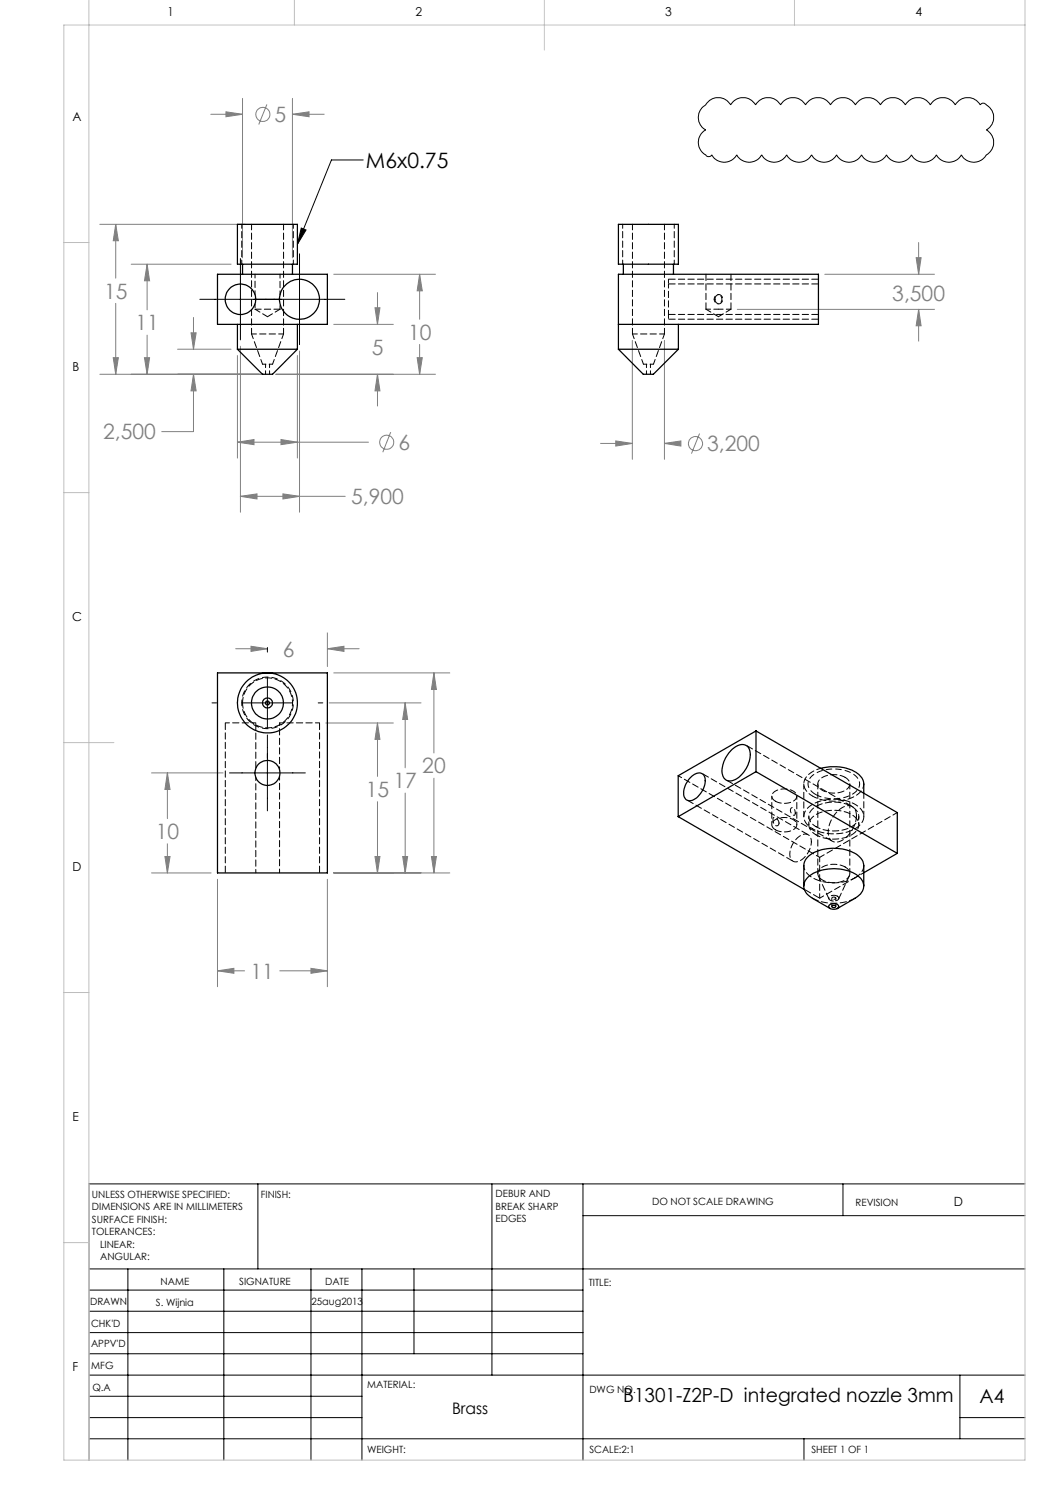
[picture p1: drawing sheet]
<svg xmlns="http://www.w3.org/2000/svg" width="210mm" height="297mm" viewBox="0 0 210 297" stroke-linecap="round" stroke-linejoin="round" font-family="sans-serif">
<g fill="none" stroke="#808080" stroke-width=".2">
<path d="M48.5 19.7v31.9M58.5 19.7v31.9M42.2 22.9h6.3M45.2 22.4l3.3 .5-3.3 .5zM53.4 20.9l-1.6 4M58.5 22.9l3.3-.5v1zM58.5 22.9h6.3M20 44.9h29M23.1 44.9l.6 3.3h-1.1zM23.1 44.9v10.7M26.2 52.8h20M29.4 52.8l.5 3.4h-1z"/>
<path d="M29.4 52.8v9.2M66.7 54.9h20.4M75.5 58.5v6.4M83.9 54.9l.6 3.3h-1.1zM83.9 54.9v8.9M165 54.9h21.9M183.2 51.5h1l-.5 3.4zM183.7 48.5v6.4M20 74.9h32.6M22.6 71.5h1.1l-.6 3.4zM23.1 60.7v14.2M28.9 71.5h1l-.5 3.4z"/>
<path d="M29.4 67v7.9M35.5 69.8h10.7M38.2 66.6h1l-.5 3.2zM38.7 74.9l.5 3.3h-1zM38.7 74.9v11.4h-6.4M38.7 63.5v6.3M47.5 71.1v20.5M48.1 69.2v33.2M55.2 74.9h31.9M59.5 71.1v20.5M59.9 70.2v32.2M66.7 64.9h12"/>
<path d="M75 61.6h1l-.5 3.3zM75.5 74.9l.5 3.3h-1zM75.5 74.9v6.3M83.4 71.5h1.1l-.6 3.4zM83.9 68.9v6M126.5 68.1v23.8M132.9 68.1v23.8M147.5 61.9h39.4M183.7 61.9v6.3M183.7 61.9l.5 3.3h-1zM47.5 88.4l3.3-.5v1zM47.5 88.4h26.2"/>
<path d="M48.1 99.3l3.3-.5v1zM48.1 99.3h20.9M56.2 87.9l3.3 .5-3.3 .5zM56.6 98.8l3.3 .5-3.3 .5zM78.1 86.4l-1.5 4M120.1 88.7h6.4M123.2 88.2l3.3 .5-3.3 .5zM132.9 88.7h2.6M132.9 88.7l3.3-.5v1zM139.9 86.7l-1.6 4M47.1 129.7h6.4M50.2 129.3l3.3 .4-3.3 .6z"/>
<path d="M65.5 129.7l3.3-.4v1zM65.5 126.6v6.7M65.5 129.7h6.3M66.7 134.6h23.3M86.8 134.6l.5 3.3h-1zM86.8 134.6v16M30.3 154.6h14.3M33.5 154.6l.5 3.3h-1zM33.5 154.6v9.1M65.2 144.6h13.5M65.8 140.6h18.4M75.5 144.6l.5 3.3h-1z"/>
<path d="M75.5 144.6v10.7M81 140.6v13M81 158.6v16M81 140.6l.5 3.3h-1zM86.8 155.6v19M30.3 174.6h11.9M33 171.3h1l-.5 3.3zM33.5 168.8v5.8M43.5 175.9v21.4M65.5 175.9v21.4M66.7 174.6h23.3M75 171.3h1l-.5 3.3z"/>
<path d="M75.5 160.3v14.3M80.5 171.3h1l-.5 3.3zM86.3 171.3h1l-.5 3.3zM43.5 194.2l3.3-.5v1zM43.5 194.2h5.4M56 194.2h9.5M62.2 193.7l3.3 .5-3.3 .5z"/>
<circle cx="52.6" cy="22.9" r="1.41"/>
<circle cx="77.3" cy="88.4" r="1.4"/>
<circle cx="139.1" cy="88.7" r="1.41"/>
</g>
<g fill="none" stroke="#000" stroke-width=".2">
<path d="M72.6 32h-6.3l-6.8 16.9M140.4 21.6l.7-.6a2.86 2.86 0 0 1 5 0 2.89 2.89 0 0 1 5 0 2.86 2.86 0 0 1 5 0 2.89 2.89 0 0 1 5 0 2.86 2.86 0 0 1 5 0 2.89 2.89 0 0 1 5 0 2.86 2.86 0 0 1 5 0 2.89 2.89 0 0 1 5 0 2.86 2.86 0 0 1 5 0 2.89 2.89 0 0 1 5 0 2.86 2.86 0 0 1 4.9 0 .72 .72 0 0 1 1.3 0 2.89 2.89 0 0 1 0 5 2.86 2.86 0 0 1 0 5 2.86 2.86 0 0 1-5 0 2.83 2.83 0 0 1-5 0 2.86 2.86 0 0 1-5 0 2.83 2.83 0 0 1-5 0 2.86 2.86 0 0 1-5 0 2.83 2.83 0 0 1-5 0 2.86 2.86 0 0 1-5 0 2.83 2.83 0 0 1-5 0 2.86 2.86 0 0 1-5 0 2.83 2.83 0 0 1-4.9 0 2.86 2.86 0 0 1-5.1 0 .69 .69 0 0 1-1.2 0 2.83 2.83 0 0 1 0-5 2.89 2.89 0 0 1-.7-4.4zM40 59.9h29M48.1 51.7v16.3M59.9 50.8v18.1M60.3 45.6l.9 .4-1.7 2.9zM53.5 129.5v.9M53.5 135.5v10.2M42.4 140.6h.9M45.9 154.6h15.2M48.4 140.6h10.2M53.5 147v15.2"/>
<path d="M63.6 140.6h1M51.6 236.8v17M98.4 236.8v38.2M116.6 236.8v55.2M168.6 236.8v6.3M205 236.8h-187.2v55.2M17.8 253.8h187.2M17.8 258h98.8M25.6 253.8v38.2M44.8 253.8v38.2M62.2 253.8v38.2M72.4 253.8v38.2"/>
<path d="M82.8 253.8v17M116.6 243.1h88.4M17.8 270.8h98.8M17.8 266.5h98.8M17.8 262.3h98.8M17.8 279.3h54.6M17.8 275h187.2M192 275v12.8M17.8 287.8h187.2M17.8 283.5h54.6M160.8 287.8v4.2M192 283.5h13"/>
</g>
<path d="M48.3 140.6a5.2 5.2 0 0 1 7.7-4.6 5.2 5.2 0 0 1 .3 8.9 5.2 5.2 0 0 1-7.9-4l-.1-.3" fill="none" stroke="#000" stroke-width=".2" stroke-dasharray="1.3 .6" stroke-dashoffset=".6" stroke-linecap="butt"/>
<path d="M163.1 158.9a7.5 7.5 0 0 0 8.3-.8 2.14 2.14 0 0 0-1-3.4 7.5 7.5 0 0 0-8.2 .7 2.14 2.14 0 0 0 .9 3.5" fill="none" stroke="#000" stroke-width=".2" stroke-dasharray="1.3 .6" stroke-linecap="butt"/>
<path d="M17.8 0v292M58.9 0v5M108.9 0v10M158.9 0v5M205 0v292h-192.2v-287h192.2M12.8 48.5h5M12.8 98.5h5M12.8 148.5h10M12.8 198.5h5M12.8 248.5h5" fill="none" stroke="#c0c0c0" stroke-width=".2"/>
<path d="M48.3 44.8v8M58.7 44.8v8M124.5 44.8v8M134.9 44.8v8" fill="none" stroke="#000" stroke-width=".2" stroke-dasharray="1.3 .6" stroke-dashoffset=".4"/>
<path d="M23.1 44.9l.6 3.3h-1.1zM22.6 71.5h1.1l-.6 3.4zM38.7 74.9l.5 3.3h-1zM38.2 66.6h1l-.5 3.2zM75.5 74.9l.5 3.3h-1zM75 61.6h1l-.5 3.3zM83.4 71.5h1.1l-.6 3.4zM83.9 54.9l.6 3.3h-1.1zM29.4 52.8l.5 3.4h-1zM28.9 71.5h1l-.5 3.4zM47.5 88.4l3.3-.5v1zM56.2 87.9l3.3 .5-3.3 .5zM45.2 22.4l3.3 .5-3.3 .5zM58.5 22.9l3.3-.5v1zM48.1 99.3l3.3-.5v1zM56.6 98.8l3.3 .5-3.3 .5zM132.9 88.7l3.3-.5v1zM123.2 88.2l3.3 .5-3.3 .5zM183.7 61.9l.5 3.3h-1zM183.2 51.5h1l-.5 3.4zM75 171.3h1l-.5 3.3zM75.5 144.6l.5 3.3h-1zM86.3 171.3h1l-.5 3.3zM86.8 134.6l.5 3.3h-1zM81 140.6l.5 3.3h-1zM80.5 171.3h1l-.5 3.3zM33.5 154.6l.5 3.3h-1zM33 171.3h1l-.5 3.3zM50.2 129.3l3.3 .4-3.3 .6zM65.5 129.7l3.3-.4v1zM43.5 194.2l3.3-.5v1zM62.2 193.7l3.3 .5-3.3 .5z" fill="#808080"/>
<path d="M60.3 45.6l.9 .4-1.7 2.9z" fill="#000"/>
<g fill="none" stroke="#000" stroke-width=".25">
<path d="M43.5 54.9h22v10h-22zM47.5 44.9h12v7.9h-12zM48.5 52.8v2.1M58.5 52.8v2.1M123.7 44.9h12v7.9h-12zM124.7 52.8v2.1M134.7 52.8v2.1M47.5 69.8h12M47.5 69.8l5 5.1h2l5-5.1M47.5 64.9v4.9M59.5 64.9v4.9M123.7 69.8h12"/>
<path d="M123.7 69.8l5 5.1h2l5-5.1M123.7 64.9h40v-10h-40v14.9M135.7 64.9v4.9M43.5 134.6h22v40h-22zM138.4 155.2a1.49 1.49 0 0 1 2.5 .2 4.2 4.2 0 0 1-3 4.8 1.53 1.53 0 0 1-1.1-2.2 5.3 5.3 0 0 1 1.6-2.8zM146.5 149.8a2.23 2.23 0 0 1 3.1-.4 4.6 4.6 0 0 1-1 5.2 3.1 3.1 0 0 1-3.3 1.5 2.74 2.74 0 0 1-.6-3.5 6.9 6.9 0 0 1 1.8-2.8zM151.2 146.2l-15.6 8.9v8.2M151.2 146.2v8.1M151.2 154.3l-15.6 9M151.2 154.3l28.3 16.4M151.2 146.2l28.3 16.3v8.2M164.1 153.7a8.9 8.9 0 0 1 7.6 1.2 2.55 2.55 0 0 1 1.1 1.9v1.8"/>
<path d="M135.6 163.3l25.3 14.6M160.8 177.2v-4.1a3.6 3.6 0 0 1 3-3 8.4 8.4 0 0 1 8.2 1.4l.6 .8 .2 .8v4.1M179.5 170.7l-6.7 3.9M165.8 181.1a1.24 1.24 0 0 1 1.9 .2 1.18 1.18 0 0 1-2 0zM166.1 181.7l-3.6-2a2.62 2.62 0 0 1-1.4-3.7 7.2 7.2 0 0 1 6.4-2.2 6 6 0 0 1 5.1 2.6 2.66 2.66 0 0 1-1.6 3.3l-3.5 2M166.3 181.3l.2-.2a.38 .38 0 0 1 .4 0 .38 .38 0 0 1 .2 .3l-.1 .1a.49 .49 0 0 1-.7-.2z"/>
<circle cx="48.1" cy="59.9" r="3.1"/>
<circle cx="59.9" cy="59.8" r="4"/>
<circle cx="53.5" cy="140.6" r="6"/>
<circle cx="53.5" cy="154.6" r="2.51"/>
<circle cx="53.5" cy="140.6" r="3.2"/>
<circle cx="53.5" cy="140.6" r="1.01"/>
<circle cx="53.5" cy="140.6" r=".4"/>
</g>
<path d="M141.2 54.8v7M51 61.8h5M146.2 61.8v-7M155.1 166a1.13 1.13 0 0 1-.7-1.2 1.13 1.13 0 0 1 1-1 3.3 3.3 0 0 1 3.9 .8 1.52 1.52 0 0 1-1.6 1.7 3.9 3.9 0 0 1-2.6-.3M155.1 160.2a1.13 1.13 0 0 1-.7-1.2 1.13 1.13 0 0 1 1-.9 3.3 3.3 0 0 1 3.9 .8 1.52 1.52 0 0 1-1.6 1.7 3.9 3.9 0 0 1-2.6-.4M163.7 175.2l2.1 4.6M167.5 179.2a1.19 1.19 0 0 0-1.7 .4 1.15 1.15 0 0 0 2 0l-.3-.4M167.7 179.8l2.2-4.6M171 179.6a9.4 9.4 0 0 1-8.5 0M172.8 173.1a2.99 2.99 0 0 1-1.8 2.5" fill="none" stroke="#000" stroke-width=".2" stroke-dasharray="1.3 .6"/>
<g fill="none" stroke="#000" stroke-width=".2" stroke-dasharray="1.3 .6" stroke-dashoffset=".6">
<path d="M53.1 72.8v2M53.9 74.8v-2M54.5 72.8h-2M56 61.8v-1.1M129.3 72.8v2M130.1 74.8v-2M130.7 72.8h-2M154.4 159.2v5.7M51.2 174.6v-19.2M159.4 164.9v-5.7M162.3 168.4a1.36 1.36 0 0 0-.8-1.5 1.36 1.36 0 0 0-1.6 .4 4.2 4.2 0 0 0-1.7 4.5 1.5 1.5 0 0 0 2.4-.1 4.8 4.8 0 0 0 1.7-3.3M167 179.5a.33 .33 0 0 0-.4-.1 .33 .33 0 0 0-.1 .4 .33 .33 0 0 0 .4 .1 .33 .33 0 0 0 .1-.4"/>
<path d="M172.8 174.5l-1.8 1.1"/>
</g>
<path d="M50.3 66.8l2.2 6M54.5 72.8l2.2-6M56.7 66.8h-6.4M126.5 66.8l2.2 6M130.7 72.8l2.2-6M132.9 66.8h-6.4M141.2 61.8h2.5M143.7 61.8h2.5" fill="none" stroke="#000" stroke-width=".2" stroke-dasharray="1.3 .6" stroke-dashoffset=".3"/>
<path d="M51 54.8v4.1M56 59v-4.2M133.7 55.8v1M51 60.8v1M133.7 62.9v.9M55.9 155.3v19.3M159.1 162.6l-.2 .4a.85 .85 0 0 1-.7-.5 .85 .85 0 0 1 .2-1l.4 .3 .3 .8M163.9 171.5l-28.2-16.4" fill="none" stroke="#000" stroke-width=".2" stroke-dasharray="1.3 .6" stroke-dashoffset=".5"/>
<path d="M50.3 44.8v22M126.5 44.8v22M143 59.8a.72 .72 0 0 0 .7 .9 .72 .72 0 0 0 .7-.9 .71 .71 0 0 0-.7-.8 .71 .71 0 0 0-.7 .8M51 61.8l2.5 1.5M53.5 63.3l2.5-1.5M56.7 66.8v-22M132.9 66.8v-22M141.2 61.8l2.5 1.5M143.7 63.3l2.5-1.5M171.3 163.1a1.76 1.76 0 0 0-1-1.9 1.76 1.76 0 0 0-2 .4 5.8 5.8 0 0 0-2.5 5.8 1.67 1.67 0 0 0 2.7 .6 6.3 6.3 0 0 0 2.8-4.9" fill="none" stroke="#000" stroke-width=".2" stroke-dasharray="1.3 .6" stroke-dashoffset=".1"/>
<path d="M142.8 59.8a.91 .91 0 0 1 1.4-.8 .91 .91 0 0 1 0 1.6 .86 .86 0 0 1-.9 .1 .86 .86 0 0 1-.5-.9M55.9 144.6v9.3M162.5 165.8a2.53 2.53 0 0 1-1.2-3.9 7.9 7.9 0 0 1 7.5-1.8 4.6 4.6 0 0 1 3.9 2.8 3.1 3.1 0 0 1-2.3 3.2 9.5 9.5 0 0 1-7.9-.3" fill="none" stroke="#000" stroke-width=".2" stroke-dasharray="1.3 .6" stroke-dashoffset=".7"/>
<path d="M133.7 56.8v6.1M51.2 144.6h-6.1M63.9 144.6h-8M162.5 159.2a2.53 2.53 0 0 1-1.2-3.8 5.5 5.5 0 0 1 2.9-1.7M172.8 156.8a3.8 3.8 0 0 1-3.2 3 9.5 9.5 0 0 1-7.1-.6M163.2 165.3a2.15 2.15 0 0 1-1.4-2 2.15 2.15 0 0 1 1.4-2 7.4 7.4 0 0 1 7.9 .6 2.06 2.06 0 0 1-.8 3.4 7.8 7.8 0 0 1-7.1 0M163.2 167a2.15 2.15 0 0 1-1.4-2.1 2.15 2.15 0 0 1 1.4-2 7.4 7.4 0 0 1 7.9 .6 2.06 2.06 0 0 1-.8 3.5 7.8 7.8 0 0 1-7.1 0M163.9 171.5v8.1M171 175.6a8.9 8.9 0 0 1-9.4-.8l-.6-.7-.2-1M171 175.6l-7.1 4" fill="none" stroke="#000" stroke-width=".2" stroke-dasharray="1.3 .6" stroke-dashoffset=".4"/>
<path d="M163.7 56.8h-30M163.7 55.8h-30M133.7 62.9h30M133.7 63.8h30M45.1 144.6v30M51.2 153.7v-9.1M63.9 174.6v-30" fill="none" stroke="#000" stroke-width=".2" stroke-dasharray="1.3 .6" stroke-dashoffset="-.1"/>
<path d="M48.5 140.6a5 5 0 0 0 7.4 4.4 5 5 0 0 0 .4-8.6 5 5 0 0 0-7.8 3.7v.5M160.8 156.8v6.5M163.6 156.8v17.9M169 155.5a4.6 4.6 0 0 0-5.2 .5 1.43 1.43 0 0 0 1 2.2 4.3 4.3 0 0 0 5-.9 1.37 1.37 0 0 0-.8-1.8M155.8 164.6a.94 .94 0 0 0-1.2-1 1.12 1.12 0 0 0 .9 1.6l.3-.6M169 173.4a4.6 4.6 0 0 0-5.2 .6 1.43 1.43 0 0 0 1 2.1 4.3 4.3 0 0 0 5-.9 1.37 1.37 0 0 0-.8-1.8M170 174.7v-17.9M172.8 163.3v-4.7M179.5 162.5l-15.6 9" fill="none" stroke="#000" stroke-width=".2" stroke-dasharray="1.3 .6" stroke-dashoffset=".2"/>
<path d="M137.4 160l21.2 12.2M145.2 156l21.3 12.2M161.6 167l-21.2-12.3M163.9 179.6l-3-1.7M170.5 161.3l-21.3-12.2" fill="none" stroke="#000" stroke-width=".2" stroke-dasharray="1.3 .6" stroke-dashoffset="-.2"/>
<path d="M161.8 163.3v1.6M166.4 179.6v1.7M171.8 164.9v-1.6M167.2 181.3v-1.7" fill="none" stroke="#000" stroke-width=".2" stroke-dasharray="1.3 .6" stroke-dashoffset=".8"/>
<g font-size="4.2" fill="#808080">
<text x="54.9" y="24.4">5</text>
<text x="20.8" y="59.7">15</text>
<text x="178.5" y="60.2">3,500</text>
<text x="27.1" y="66.1">11</text>
<text x="74.3" y="70.9">5</text>
<text x="81.6" y="68">10</text>
<text x="20.6" y="87.9">2,500</text>
<text x="79.7" y="90">6</text>
<text x="141.4" y="90.3">3,200</text>
<text x="70.2" y="100.9">5,900</text>
<text x="56.6" y="131.3">6</text>
<text x="84.5" y="154.7">20</text>
<text x="73.2" y="159.4">15</text>
<text x="78.7" y="157.7">17</text>
<text x="31.2" y="167.8">10</text>
<text x="50.1" y="195.7">11</text>
</g>
<text font-size="4.2" x="73.2" y="33.6">M6x0.75</text>
<g font-size="3.9">
<text x="124.7" y="280.5">B1301-Z2P-D integrated nozzle 3mm</text>
<text x="195.9" y="280.6">A4</text>
</g>
<text font-size="3.2" x="90.4" y="282.8">Brass</text>
<g font-size="2.5">
<text x="33.5" y="3.2">1</text>
<text x="83.1" y="3.2">2</text>
<text x="133.1" y="3.2">3</text>
<text x="183.1" y="3.2">4</text>
<text x="14.5" y="24.2">A</text>
<text x="14.5" y="74.2">B</text>
<text x="14.5" y="124.2">C</text>
<text x="14.5" y="174.2">D</text>
<text x="14.5" y="224.2">E</text>
<text x="190.7" y="241.1">D</text>
<text x="14.5" y="274.2">F</text>
</g>
<g font-size="2">
<text x="18.4" y="239.6">UNLESS OTHERWISE SPECIFIED:</text>
<text x="52.2" y="239.6">FINISH:</text>
<text x="99.1" y="239.5">DEBUR AND</text>
<text x="18.4" y="242.1">DIMENSIONS ARE IN MILLIMETERS</text>
<text x="18.4" y="244.6">SURFACE FINISH:</text>
<text x="99.1" y="242">BREAK SHARP</text>
<text x="99.1" y="244.5">EDGES</text>
<text x="130.4" y="241">DO NOT SCALE DRAWING</text>
<text x="171.1" y="241.2">REVISION</text>
<text x="18.4" y="247.1">TOLERANCES:</text>
<text x="20" y="249.6">LINEAR:</text>
<text x="20" y="252.1">ANGULAR:</text>
<text x="32.1" y="257">NAME</text>
<text x="47.8" y="256.9">SIGNATURE</text>
<text x="65" y="256.9">DATE</text>
<text x="117.8" y="257.2">TITLE:</text>
<text x="18" y="261.1">DRAWN</text>
<text x="31.2" y="261.1">S. Wijnia</text>
<text x="62.3" y="260.9">25aug2013</text>
<text x="18.2" y="269.4">APPV'D</text>
<text x="18.2" y="265.3">CHK'D</text>
<text x="18.3" y="273.8">MFG</text>
<text x="18.5" y="278.1">Q.A</text>
<text x="73.4" y="277.5">MATERIAL:</text>
<text x="117.9" y="278.6">DWG NO.</text>
<text x="73.4" y="290.5">WEIGHT:</text>
<text x="117.9" y="290.6">SCALE:2:1</text>
<text x="162.3" y="290.6">SHEET 1 OF 1</text>
</g>
</svg>
